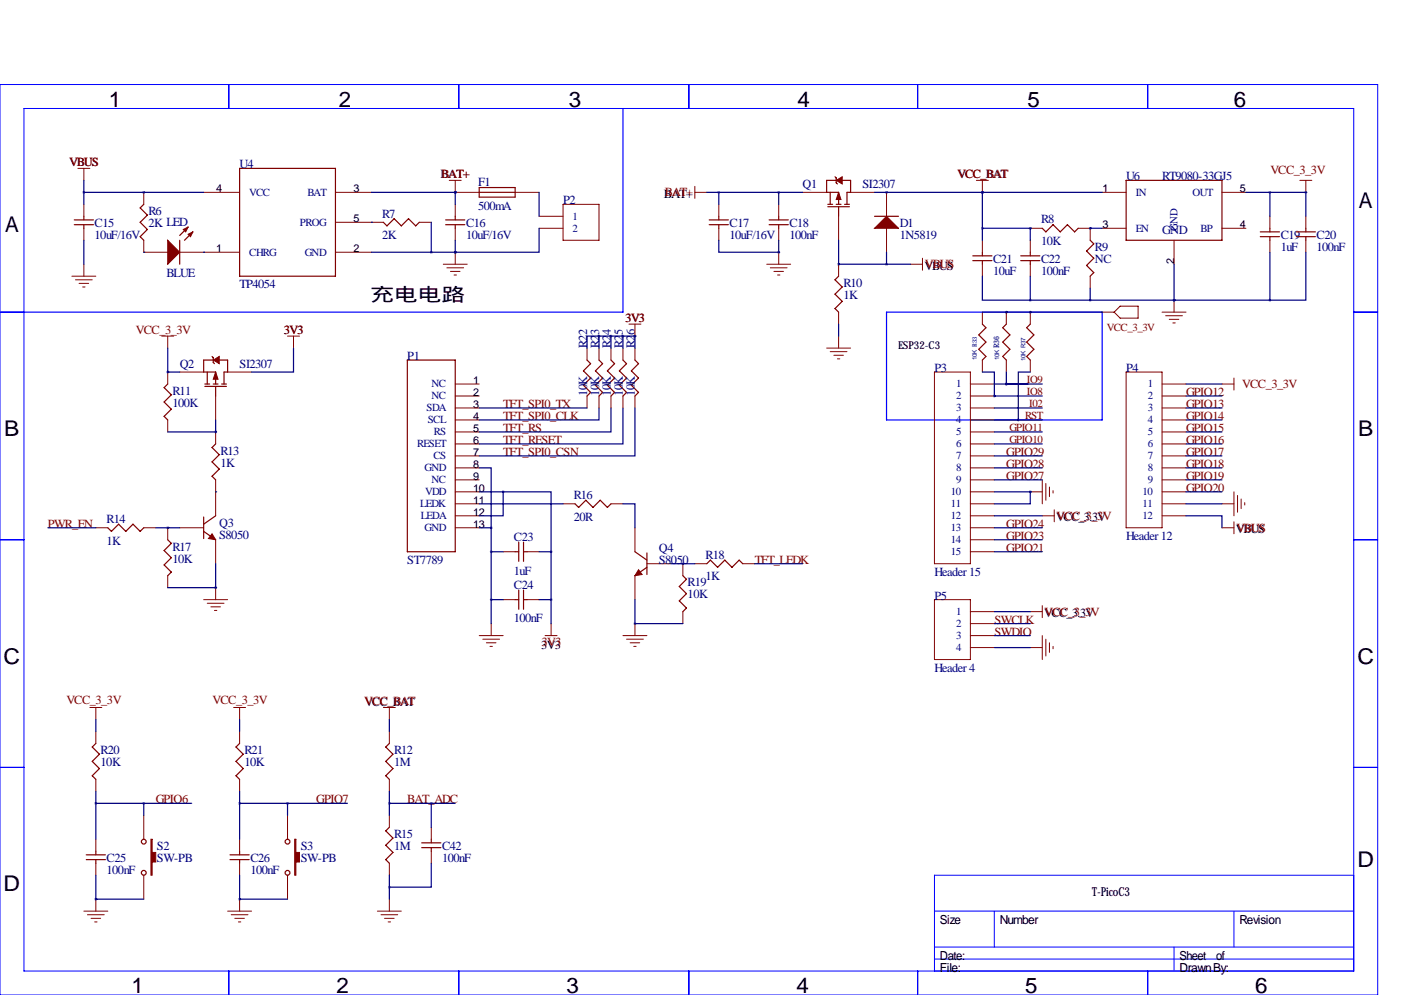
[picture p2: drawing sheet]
<svg xmlns="http://www.w3.org/2000/svg" width="297mm" height="211mm" viewBox="0 0 297 211" stroke-linecap="round" stroke-linejoin="round" font-family="sans-serif">
<g fill="none" stroke="#00f" stroke-width=".21">
<path d="M0 17.9h292.1v193.1h-292.1zM48.5 17.9v5.1M97.3 17.9v5.1M146 17.9v5.1M194.6 17.9v5.1M243.3 17.9v5.1M5.1 23h281.9v182.9h-281.9zM0 66.2h5.1M287 66.2h5.1M0 114.4h5.1M287 114.4h5.1M0 162.7h5.1"/>
<path d="M287 162.7h5.1M198.1 193.2h88.9M210.8 193.2v7.6M261.6 193.2v7.6M287 185.6h-88.9v20.3M48.5 205.9v5.1M97.3 205.9v5.1M146 205.9v5.1M194.6 205.9v5.1M198.1 203.3h88.9M198.1 200.8h88.9M243.3 205.9v5.1"/>
<path d="M248.9 200.8v5.1"/>
</g>
<path d="M132.1 23v43.2h-127M188 66.2h45.7v22.8h-45.7z" fill="none" stroke="#00f" stroke-width=".25"/>
<g fill="none" stroke="#800000" stroke-width=".25">
<path d="M50.8 35.7h20.3v22.9h-20.3zM101.6 39.8h7.6v2h-7.6zM177 37.5l.3 .2v1l.2 .3M177.3 38.2h-2v2.6h2.5v2.5M178.6 38.2h1.7v2.6h-.7v2.5M238.8 38.2h20.3v12.7h-20.3zM15.7 46.6h4.1M15.7 47.6h4.1M17.8 45.9v.7M17.8 47.6v.8M30.5 43.3l-.8 .8 1.5 1.5-1.5 1.5 1.5 1.6-1.5 1.5 .8 .7M38.1 50.9v5.1"/>
<path d="M39.9 48.1l-1.8 1.8M40.9 49.2l-1.8 1.7M81.3 47.1l.7 .8 1.6-1.5 1.5 1.5 1.5-1.5 1.5 1.5 .8-.8M94.5 46.6h4.1M94.5 47.6h4.1M96.5 45.9v.7M96.5 47.6v.8M101.6 40.8h7.6M150.4 46.6h4M150.4 47.6h4M152.4 45.9v.7M152.4 47.6v.8"/>
<path d="M163.1 46.6h4M163.1 47.6h4M165.1 45.9v.7M165.1 47.6v.8M175.5 43.8h4.6M175.5 43.3h1M176 40.8v2.5M177.3 43.3h1M177.8 58.6l-.8 .7 1.6 1.5-1.6 1.6 1.6 1.5-1.6 1.5 .8 .8M177.8 43.8v2.1M179.1 43.3h1M185.4 45.9h5.1"/>
<path d="M206.2 54.2h4.1M206.2 55.3h4.1M208.3 53.5v.7M208.3 55.3v.7M216.4 54.2h4.1M216.4 55.3h4.1M218.4 53.5v.7M218.4 55.3v.7M221 48.4l.7 .8 1.6-1.6 1.5 1.6 1.5-1.6 1.5 1.6 .8-.8M231.1 50.9l.8 .8-1.5 1.5 1.5 1.6-1.5 1.5 1.5 1.5-.8 .8M267.2 49.2h4.1M267.2 50.2h4.1"/>
<path d="M269.2 48.4v.8M269.2 50.2v.7M274.8 49.2h4.1M274.8 50.2h4.1M276.9 48.4v.8M276.9 50.2v.7M43.9 78.9v2.5M45 75.6l.2 .2v1l.3 .3M45.2 76.3h-2v2.6h2.5v2.5M46.5 76.3h1.8v2.6h-.8v2.5M86.4 76.3h10.1v40.7h-10.1zM124.5 76.3l.7 .8-1.5 1.5 1.5 1.6-1.5 1.5 1.5 1.5-.7 .8"/>
<path d="M127 76.3l.8 .8-1.6 1.5 1.6 1.6-1.6 1.5 1.6 1.5-.8 .8M129.5 76.3l.8 .8-1.5 1.5 1.5 1.6-1.5 1.5 1.5 1.5-.8 .8M132.1 76.3l.7 .8-1.5 1.5 1.5 1.6-1.5 1.5 1.5 1.5-.7 .8M134.6 76.3l.8 .8-1.5 1.5 1.5 1.6-1.5 1.5 1.5 1.5-.8 .8M208.3 68.7l.7 .8-1.5 1.5 1.5 1.5-1.5 1.6 1.5 1.5-.7 .7M213.4 68.7l-.8 .8 1.5 1.5-1.5 1.5 1.5 1.6-1.5 1.5 .8 .7M218.4 68.7l-.7 .8 1.5 1.5-1.5 1.5 1.5 1.6-1.5 1.5 .7 .7M35.6 81.4l-.8 .8 1.5 1.5-1.5 1.5 1.5 1.6-1.5 1.5 .8 .7M43.4 81.9h4.6M43.4 81.4h1M45.2 81.4h1M45.7 81.9v2.1"/>
<path d="M45.7 94.1l-.7 .8 1.5 1.5-1.5 1.5 1.5 1.6-1.5 1.5 .7 .7M47 81.4h1M22.9 111.9l.7 .8 1.5-1.6 1.6 1.6 1.5-1.6 1.5 1.6 .8-.8M35.6 114.4l.7 .8-1.5 1.5 1.5 1.6-1.5 1.5 1.5 1.5-.7 .8M43.2 109.6v4.6M43.2 112.7l2.5 1.7M45.7 109.4l-2.5 1.7M109.2 117h.8M110 114.9v4.1M111 117h.8M111 114.9v4.1M121.9 106.8l.8 .8 1.5-1.5 1.5 1.5 1.6-1.5 1.5 1.5 .7-.8"/>
<path d="M134.6 117l2.6 1.8M137.2 117.2v4.6M149.9 119.5l.7-.7 1.5 1.5 1.6-1.5 1.5 1.5 1.5-1.5 .8 .7M109.2 127.1h.8M110 125.1v4.1M111 125.1v4.1M111 127.1h.8M137.2 120.3l-2.6 1.8M144.8 122.1l.7 .7-1.5 1.5 1.5 1.6-1.5 1.5 1.5 1.5-.7 .8M20.3 157.6l-.7 .8 1.5 1.5-1.5 1.5 1.5 1.6-1.5 1.5 .7 .7M50.8 157.6l-.8 .8 1.6 1.5-1.6 1.5 1.6 1.6-1.6 1.5 .8 .7M82.5 157.6l-.7 .8 1.5 1.5-1.5 1.5 1.5 1.6-1.5 1.5 .7 .7"/>
<path d="M82.5 175.4l-.7 .8 1.5 1.5-1.5 1.5 1.5 1.5-1.5 1.6 .7 .7M89.4 178.7h4.1M89.4 179.7h4.1M91.4 177.9v.8M91.4 179.7v.8M18.3 181.2h4.1M18.3 182.3h4.1M20.3 180.5v.7M20.3 182.3v.7M48.8 181.2h4M48.8 182.3h4M50.8 180.5v.7"/>
<path d="M50.8 182.3v.7"/>
<circle cx="30.5" cy="178.4" r=".51"/>
<circle cx="61" cy="178.4" r=".51"/>
<circle cx="30.5" cy="185.1" r=".51"/>
<circle cx="61" cy="185.1" r=".51"/>
</g>
<g fill="none" stroke="#800000" stroke-width=".21">
<path d="M16.5 35.7h2.5M17.8 35.7v2.5M95.2 38.2h2.6M96.5 38.2v2.6h5.1M147.3 39.5v2.6M207 38.2h2.5M208.3 38.2v2.6M275.6 38.2h2.5M276.9 38.2v2.6M15.2 58.6h5.1M16 59.3h3.6M17.8 43.3v2.6"/>
<path d="M17.8 48.4v2.5M17.8 56v2.6M30.5 50.9v2.6h5.1M30.5 40.8v2.5M38.1 53.5h12.7M43.2 40.8h7.6M71.1 53.5h7.6M71.1 40.8h7.6M71.1 47.1h10.2M88.9 47.1h2.5M94 56h5.1M94.7 56.8h3.6"/>
<path d="M95.5 57.5h2M96.3 58.3h.5M96.5 43.3v2.6M96.5 48.4v2.5M96.5 53.5v2.5M109.2 40.8h5.1M114.3 45.9h5.1M114.3 48.4h5.1M119.4 43.3h7.6v7.6h-7.6zM147.3 40.8h2.6M152.4 43.3v2.6M152.4 48.4v2.5"/>
<path d="M162.6 56h5M163.3 56.8h3.6M164.1 57.5h2M164.8 58.3h.6M165.1 43.3v2.6M165.1 48.4v2.5M165.1 53.5v2.5M170.2 40.8h5.1M177.8 45.9v5M177.8 56v2.6M180.3 40.8h5.1M188 40.8v5.1"/>
<path d="M188 48.4v5.1M193 56h2.6M195.6 54.8v2.5M208.3 50.9v2.6M208.3 56v2.6M218.4 48.4h2.6M218.4 50.9v2.6M218.4 56v2.6M228.6 48.4h2.5v2.5M231.1 58.6v2.5M233.7 40.8h5.1M233.7 48.4h5.1"/>
<path d="M248.9 50.9v5.1M259.1 40.8h5.1M259.1 48.4h5.1M269.2 45.9v2.5M269.2 50.9v2.6M276.9 45.9v2.5M276.9 50.9v2.6M16.8 60.1h2M17.5 60.8h.5M34.3 71.3h2.5M35.6 71.3v2.5M35.6 78.9v2.5"/>
<path d="M38.1 78.9h5.1M48.3 78.9h5M61 71.3h2.5M62.2 71.3v2.5M124.5 73.8v2.5M127 73.8v2.5M129.5 73.8v2.5M132.1 73.8v2.5M133.3 68.7h2.6M134.6 68.7v2.6M134.6 73.8v2.5M175.3 73.8h5"/>
<path d="M176 74.6h3.6M176.8 75.3h2M177.5 76.1h.6M177.8 66.2v2.5M177.8 71.3v2.5M198.1 78.9h7.6v40.6h-7.6zM208.3 66.2v2.5M208.3 76.3v2.6M213.4 66.2v2.5M213.4 76.3v2.6M218.4 66.2v2.5M218.4 76.3v2.6"/>
<path d="M233.7 66.2h2.5M236.2 66.2l1.3-1.3h3.8v2.6h-3.8zM238.8 78.9h7.6v33h-7.6zM246.4 66.2h5.1M247.1 66.9h3.6M247.9 67.7h2M248.7 68.5h.5M248.9 63.6v2.6M35.6 89v2.6M45.7 84v5M45.7 91.6v2.5M96.5 81.4h5.1"/>
<path d="M96.5 84h5.1M96.5 86.5h5.1M96.5 89h5.1M96.5 91.6h5.1M96.5 94.1h5.1M96.5 96.7h5.1M96.5 99.2h5.1M124.5 84v2.5M127 84v2.5M129.5 84v2.5M132.1 84v2.5M134.6 84v2.5"/>
<path d="M205.7 81.4h5.1M205.7 84h5.1M205.7 86.5h5.1M205.7 89h5.1M205.7 91.6h5.1M205.7 94.1h5.1M205.7 96.7h5.1M205.7 99.2h5.1M246.4 81.4h5.1M246.4 84h5.1M246.4 86.5h5.1M246.4 89h5.1"/>
<path d="M246.4 91.6h5.1M246.4 94.1h5.1M246.4 96.7h5.1M246.4 99.2h5.1M259.1 81.4h2.5M261.6 80.2v2.5M20.3 111.9h2.6M30.5 111.9h2.5M35.6 111.9v2.5M38.1 111.9h5.1M45.7 101.7v7.7M45.7 114.4v5.1"/>
<path d="M96.5 111.9h5.1M96.5 101.7h5.1M96.5 104.3h5.1M96.5 106.8h5.1M96.5 109.4h5.1M106.7 117h2.5M111.8 117h2.5M119.4 106.8h2.5M129.5 106.8h2.6M134.6 111.9v5.1M137.2 119.5h5M144.8 119.5v2.6"/>
<path d="M147.3 119.5h2.6M157.5 119.5h2.5M205.7 111.9h5.1M205.7 101.7h5.1M205.7 104.3h5.1M205.7 106.8h5.1M205.7 109.4h5.1M205.7 117h5.1M205.7 114.4h5.1M218.4 104.3h2.6M221 109.4h2.5M221 101.7v5.1"/>
<path d="M221.7 102.5v3.6M222.5 103.3v2M223.3 104v.5M223.5 108.1v2.5M246.4 101.7h5.1M246.4 104.3h5.1M246.4 106.8h5.1M246.4 109.4h5.1M259.1 111.9h2.5M259.1 106.8h2.5M261.6 104.3v5.1M261.6 110.6v2.6"/>
<path d="M262.4 105v3.6M263.1 105.8v2M263.9 106.6v.5M35.6 122.1v2.5M43.2 127.1h5.1M43.9 127.9h3.6M44.7 128.7h2M45.5 129.4h.5M45.7 124.6v2.5M101.6 134.8h5.1M102.4 135.5h3.5M103.1 136.3h2.1"/>
<path d="M103.9 137h.5M104.1 132.2v2.6M106.7 127.1h2.5M111.8 127.1h2.5M115.6 134.8h2.5M116.8 132.2v2.6M132.1 134.8h5.1M132.8 135.5h3.6M133.6 136.3h2M134.4 137h.5M134.6 122.1v5M134.6 132.2v2.6"/>
<path d="M144.8 129.7v2.5M198.1 127.1h7.6v12.7h-7.6zM205.7 129.7h5.1M205.7 132.2h5.1M205.7 134.8h5.1M205.7 137.3h5.1M218.4 129.7h2.6M218.4 137.3h2.6M221 128.4v2.6M221 134.8v5M221.7 135.5v3.6M222.5 136.3v2"/>
<path d="M223.3 137v.6M19 150h2.6M20.3 150v2.5M20.3 155.1v2.5M49.5 150h2.6M50.8 150v2.5M50.8 155.1v2.5M81.3 150h2.5M82.5 150v2.5M82.5 155.1v2.5M20.3 165.2v2.6M20.3 177.9v2.6"/>
<path d="M30.5 172.9v5M50.8 165.2v2.6M50.8 177.9v2.6M61 172.9v5M82.5 165.2v2.6M82.5 172.9v2.5M91.4 175.4v2.5M17.8 193.2h5.1M18.5 193.9h3.6M19.3 194.7h2M20.1 195.5h.5M20.3 183v2.6"/>
<path d="M20.3 190.6v2.6M30.5 185.6v5M48.3 193.2h5M49 193.9h3.6M49.8 194.7h2M50.5 195.5h.6M50.8 183v2.6M50.8 190.6v2.6M61 185.6v5M80 193.2h5.1M80.8 193.9h3.5M81.5 194.7h2.1"/>
<path d="M82.3 195.5h.5M82.5 183v2.6M82.5 190.6v2.6M91.4 180.5v2.5"/>
</g>
<g fill="#800000" stroke="#800000" stroke-width=".21">
<path d="M35.6 50.9l2.5 2.6-2.5 2.5z"/>
<path d="M39.9 49.7l1-.5-.5 1z"/>
<path d="M38.9 48.7l1-.6-.5 1.1z"/>
<path d="M177.8 40.8l.5 1.5h-1z"/>
<path d="M177.3 38.2l1.3-.7v1.5z"/>
<path d="M185.4 48.4l2.6-2.5 2.5 2.5z"/>
<path d="M45.7 78.9l.5 1.5h-1z"/>
<path d="M45.2 76.3l1.3-.7v1.5z"/>
<path d="M32 177.9h.3v2.8h.7v2.1h-.7v2.8h-.3z"/>
<path d="M62.5 177.9h.2v2.8h.8v2.1h-.8v2.8h-.2z"/>
<path d="M45 113.2l.7 1.2-1.5-.2z"/>
<path d="M135.4 120.8l.7 1-1.5 .3z"/>
</g>
<g fill="none" stroke="#000080" stroke-width=".25">
<path d="M17.8 38.2v5.1M17.8 40.8h25.4M17.8 50.9v5.1M30.5 40.8h.1M30.5 53.5h.1M43.2 53.5h.1M78.7 47.1h.1M78.7 40.8h17.8M78.7 53.5h17.8M91.4 47.1v6.4M96.5 53.5h.1M96.5 40.8h.1"/>
<path d="M96.5 40.8v2.5M96.5 50.9v2.6M114.3 48.4v5.1h-17.8M114.3 40.8v5.1M149.9 40.8h20.3M152.4 50.9v2.6h12.7M152.4 40.8v2.5M165.1 53.5h.1M165.1 40.8v2.5M165.1 50.9v2.6M177.8 56h.1M177.8 50.9v5.1"/>
<path d="M177.8 56h15.2M185.4 40.8h48.3M188 40.8h.1M188 53.5v2.5M208.3 58.6v5h10.1M208.3 40.8h.1M208.3 40.8v10.1M208.3 48.4h10.1M218.4 48.4h.1M218.4 48.4v2.5M218.4 58.6v5M231.1 48.4h.1"/>
<path d="M231.1 48.4h2.6M248.9 56v7.6M264.2 40.8h12.7M269.2 40.8v5.1M269.2 53.5v10.1M276.9 53.5v10.1h-7.7M276.9 40.8h.1M276.9 40.8v5.1M35.6 78.9h.1M35.6 78.9h2.5M35.6 73.8v5.1M62.2 73.8v5.1h-8.9"/>
<path d="M127 71.3h-2.5v2.5M127 71.3v2.5M127 71.3h7.6M129.5 71.3v2.5M132.1 71.3v2.5M134.6 71.3h.1M134.6 71.3v2.5M177.8 68.7v2.6M208.3 78.9h2.5v5.1M208.3 66.2h25.4M213.4 66.2h.1M213.4 78.9v2.5"/>
<path d="M218.4 66.2h.1M218.4 78.9h-2.5v10.1M218.4 63.6h50.8M231.1 61.1v2.5M248.9 63.6h.1M35.6 91.6h10.1M45.7 91.6h.1M45.7 89v2.6M101.6 99.2h2.5v12.7M101.6 86.5h22.9M127 86.5v2.5h-25.4M129.5 86.5v5.1h-27.9"/>
<path d="M132.1 86.5v7.6h-30.5M134.6 86.5v10.2h-33M210.8 84h.1M210.8 91.6h10.2M210.8 86.5h10.2M210.8 96.7h10.2M210.8 99.2h10.2M210.8 81.4h10.2M210.8 84h10.2M210.8 89h10.2M210.8 94.1h10.2M213.4 81.4h.1"/>
<path d="M251.5 91.6h7.6M251.5 86.5h7.6M251.5 96.7h7.6M251.5 99.2h7.6M251.5 81.4h7.6M251.5 84h7.6M251.5 89h7.6M251.5 94.1h7.6M10.2 111.9h10.1M33 111.9h5.1M35.6 111.9h.1M45.7 104.3h.1"/>
<path d="M45.7 119.5v5.1M101.6 111.9h2.5M101.6 106.8h17.8M101.6 104.3h5.1M104.1 111.9v20.3M104.1 117h2.6M106.7 104.3v5.1h-5.1M106.7 104.3h10.1v12.7M114.3 117h2.5M116.8 117v15.2M132.1 106.8h2.5v5.1M142.2 119.5h5.1"/>
<path d="M144.8 119.5h.1M160 119.5h10.2M210.8 111.9h10.2M210.8 117h10.2M210.8 104.3h7.6M210.8 101.7h10.2M210.8 109.4h10.2M210.8 114.4h10.2M218.4 104.3v2.5h-7.6M218.4 104.3h.1M251.5 109.4h7.6v2.5M251.5 106.8h7.6"/>
<path d="M251.5 104.3h7.6M251.5 101.7h7.6M35.6 124.6h10.1M45.7 124.6h.1M104.1 127.1h2.6M114.3 127.1h2.5M134.6 132.2h.1M134.6 132.2h10.2M134.6 127.1v5.1M210.8 132.2h7.6M210.8 129.7h7.6M210.8 134.8h7.6"/>
<path d="M210.8 137.3h7.6M20.3 152.5v2.6M50.8 152.5v2.6M82.5 152.5v2.6M20.3 170.3h20.3M20.3 167.8v10.1M30.5 170.3v2.6M50.8 170.3h22.9M50.8 167.8v10.1M61 170.3v2.6M82.5 167.8v5.1M82.5 170.3h14"/>
<path d="M91.4 170.3v5.1M20.3 190.6h.1M20.3 190.6h10.2M20.3 185.6v5M50.8 190.6h.1M50.8 185.6v5M50.8 190.6h10.2M82.5 185.6v5M91.4 183v5.1h-8.9"/>
</g>
<path d="M82.5 170.3a.05 .05 0 0 0 .1 0 .05 .05 0 0 0-.1 0zM91.4 53.5a.05 .05 0 0 0 .1 0 .05 .05 0 0 0-.1 0zM187.9 56a.05 .05 0 0 0 .1 0 .05 .05 0 0 0-.1 0zM218.4 63.6a.05 .05 0 0 0 .1 0 .05 .05 0 0 0-.1 0zM231.1 63.6a.05 .05 0 0 0 .1 0 .05 .05 0 0 0-.1 0zM269.2 63.6a.05 .05 0 0 0 .1 0 .05 .05 0 0 0-.1 0zM269.2 40.8a.05 .05 0 0 0 .1 0 .05 .05 0 0 0-.1 0zM276.8 40.8a.05 .05 0 0 0 .1 0 .05 .05 0 0 0-.1 0zM218.4 48.4a.05 .05 0 0 0 .1 0 .05 .05 0 0 0-.1 0zM187.9 40.8a.05 .05 0 0 0 .1 0 .05 .05 0 0 0-.1 0zM231.1 48.4a.05 .05 0 0 0 .1 0 .05 .05 0 0 0-.1 0zM35.5 78.9a.05 .05 0 0 0 .1 0 .05 .05 0 0 0-.1 0zM104.1 127.1a.05 .05 0 0 0 .1 0 .05 .05 0 0 0-.1 0zM104.1 117a.05 .05 0 0 0 .1 0 .05 .05 0 0 0-.1 0zM104.1 111.9a.05 .05 0 0 0 .1 0 .05 .05 0 0 0-.1 0zM116.8 127.1a.05 .05 0 0 0 .1 0 .05 .05 0 0 0-.1 0zM116.8 117a.05 .05 0 0 0 .1 0 .05 .05 0 0 0-.1 0zM60.9 170.3a.05 .05 0 0 0 .1 0 .05 .05 0 0 0-.1 0zM129.5 71.3a.05 .05 0 0 0 .1 0 .05 .05 0 0 0-.1 0zM35.5 111.9a.05 .05 0 0 0 .1 0 .05 .05 0 0 0-.1 0zM218.4 104.3a.05 .05 0 0 0 .1 0 .05 .05 0 0 0-.1 0zM213.3 66.2a.05 .05 0 0 0 .1 0 .05 .05 0 0 0-.1 0zM218.4 66.2a.05 .05 0 0 0 .1 0 .05 .05 0 0 0-.1 0zM213.3 81.4a.05 .05 0 0 0 .1 0 .05 .05 0 0 0-.1 0zM213.3 81.4a.05 .05 0 0 0 .1 0 .05 .05 0 0 0-.1 0zM82.5 188.1a.05 .05 0 0 0 .1 0 .05 .05 0 0 0-.1 0zM91.4 170.3a.05 .05 0 0 0 .1 0 .05 .05 0 0 0-.1 0z" fill="#000080" stroke="#000080" stroke-width=".51"/>
<g font-size="4.6">
<text x="23.1" y="22.6">1</text>
<text x="71.8" y="22.6">2</text>
<text x="120.6" y="22.6">3</text>
<text x="169.1" y="22.6">4</text>
<text x="217.9" y="22.6">5</text>
<text x="261.6" y="22.6">6</text>
<text x="288.1" y="44.2">A</text>
<text x="1.1" y="49.3">A</text>
<text x=".9" y="92.4">B</text>
<text x="287.9" y="92.4">B</text>
<text x=".8" y="140.7">C</text>
<text x="287.8" y="140.7">C</text>
<text x="287.8" y="183.9">D</text>
<text x=".8" y="189">D</text>
<text x="27.9" y="210.6">1</text>
<text x="71.3" y="210.6">2</text>
<text x="120.1" y="210.6">3</text>
<text x="168.9" y="210.6">4</text>
<text x="217.4" y="210.6">5</text>
<text x="266.1" y="210.6">6</text>
</g>
<text font-size="4" x="78.5" y="63.8">充电电路</text>
<g font-size="2.6">
<text x="14.7" y="35.3">VBUS</text>
<text x="93.4" y="37.8">BAT+</text>
<text x="140.7" y="41.9">BAT+</text>
<text x="196" y="57.2">VBUS</text>
<text x="60.1" y="70.9">3V3</text>
<text x="132.5" y="68.3">3V3</text>
<text x="223.9" y="110.5">VCC_3.3V</text>
<text x="262" y="113.1">VBUS</text>
<text x="221.4" y="130.8">VCC_3.3V</text>
<text x="114.8" y="137.6">3V3</text>
<text x="231.5" y="189.9">T-PicoC3</text>
<text x="199.3" y="196">Size</text>
<text x="212" y="196">Number</text>
<text x="262.8" y="196">Revision</text>
<text x="199.3" y="203.6">Date:</text>
<text x="250.1" y="203.6">Sheet</text>
<text x="257.8" y="203.6">of</text>
<text x="199.3" y="206.1">File:</text>
<text x="250.1" y="206.1">Drawn By:</text>
</g>
<g font-size="2.6" fill="#000080">
<text x="50.8" y="35.7">U4</text>
<text x="101.3" y="39.5">F1</text>
<text x="170.2" y="39.9">Q1</text>
<text x="182.9" y="39.9">SI2307</text>
<text x="238.8" y="38.2">U6</text>
<text x="246.4" y="38.2">RT9080-33GJ5</text>
<text x="31.5" y="45.6">R6</text>
<text x="81" y="46.1">R7</text>
<text x="101.3" y="44.6">500mA</text>
<text x="119.4" y="43.3">P2</text>
<text x="220.7" y="47.4">R8</text>
<text x="20.1" y="48.1">C15</text>
<text x="20.1" y="50.7">10uF/16V</text>
<text x="31.5" y="48.1">2K LED</text>
<text x="81" y="50.7">2K</text>
<text x="98.8" y="48.1">C16</text>
<text x="98.8" y="50.7">10uF/16V</text>
<text x="154.7" y="48.1">C17</text>
<text x="154.7" y="50.7">10uF/16V</text>
<text x="167.4" y="48.1">C18</text>
<text x="167.4" y="50.7">100nF</text>
<text x="190.8" y="48.1">D1</text>
<text x="190.8" y="50.7">1N5819</text>
<text x="220.7" y="52">10K</text>
<text x="232.2" y="53.2">R9</text>
<text x="246.4" y="49.7">GND</text>
<text x="271.5" y="50.7">C19</text>
<text x="271.5" y="53.2">1uF</text>
<text x="279.1" y="50.7">C20</text>
<text x="279.1" y="53.2">100nF</text>
<text x="35.3" y="58.8">BLUE</text>
<text x="210.6" y="55.8">C21</text>
<text x="210.6" y="58.3">10uF</text>
<text x="220.7" y="55.8">C22</text>
<text x="220.7" y="58.3">100nF</text>
<text x="232.2" y="55.8">NC</text>
<text x="50.8" y="61.1">TP4054</text>
<text x="178.8" y="60.8">R10</text>
<text x="178.8" y="63.4">1K</text>
<text x="86.4" y="76.3">P1</text>
<text x="124.5" y="73.8" transform="rotate(-90 124.5 73.8)">R22</text>
<text x="127" y="73.8" transform="rotate(-90 127 73.8)">R23</text>
<text x="129.5" y="73.8" transform="rotate(-90 129.5 73.8)">R24</text>
<text x="132.1" y="73.8" transform="rotate(-90 132.1 73.8)">R25</text>
<text x="134.6" y="73.8" transform="rotate(-90 134.6 73.8)">R26</text>
<text x="36.6" y="83.7">R11</text>
<text x="38.1" y="78">Q2</text>
<text x="50.8" y="78">SI2307</text>
<text x="124.5" y="84" transform="rotate(-90 124.5 84)">10K</text>
<text x="127" y="84" transform="rotate(-90 127 84)">10K</text>
<text x="129.5" y="84" transform="rotate(-90 129.5 84)">10K</text>
<text x="132.1" y="84" transform="rotate(-90 132.1 84)">10K</text>
<text x="134.6" y="84" transform="rotate(-90 134.6 84)">10K</text>
<text x="198.1" y="78.9">P3</text>
<text x="238.8" y="78.9">P4</text>
<text x="36.6" y="86.2">100K</text>
<text x="46.7" y="96.4">R13</text>
<text x="46.7" y="98.9">1K</text>
<text x="121.7" y="105.8">R16</text>
<text x="22.6" y="110.9">R14</text>
<text x="46.5" y="111.6">Q3</text>
<text x="121.7" y="110.4">20R</text>
<text x="22.6" y="115.5">1K</text>
<text x="36.6" y="116.7">R17</text>
<text x="36.6" y="119.3">10K</text>
<text x="46.5" y="114.2">S8050</text>
<text x="86.4" y="119.5">ST7789</text>
<text x="109" y="114.7">C23</text>
<text x="139.7" y="117">Q4</text>
<text x="139.7" y="119.5">S8050</text>
<text x="149.6" y="118.5">R18</text>
<text x="238.8" y="114.4">Header 12</text>
<text x="109" y="121.8">1uF</text>
<text x="109" y="124.9">C24</text>
<text x="145.8" y="124.3">R19</text>
<text x="149.6" y="123.1">1K</text>
<text x="198.1" y="122.1">Header 15</text>
<text x="109" y="132">100nF</text>
<text x="145.8" y="126.9">10K</text>
<text x="198.1" y="127.1">P5</text>
<text x="198.1" y="142.4">Header 4</text>
<text x="21.3" y="159.9">R20</text>
<text x="51.8" y="159.9">R21</text>
<text x="83.6" y="159.9">R12</text>
<text x="21.3" y="162.4">10K</text>
<text x="51.8" y="162.4">10K</text>
<text x="83.6" y="162.4">1M</text>
<text x="83.6" y="177.7">R15</text>
<text x="22.6" y="182.8">C25</text>
<text x="22.6" y="185.3">100nF</text>
<text x="33.3" y="180.2">S2</text>
<text x="33.3" y="182.8">SW-PB</text>
<text x="53.1" y="182.8">C26</text>
<text x="53.1" y="185.3">100nF</text>
<text x="63.8" y="180.2">S3</text>
<text x="63.8" y="182.8">SW-PB</text>
<text x="83.6" y="180.2">1M</text>
<text x="93.7" y="180.2">C42</text>
<text x="93.7" y="182.8">100nF</text>
</g>
<g font-size="2.6" fill="#800000">
<text x="141" y="41.6">BAT+</text>
<text x="202.9" y="37.7">VCC_BAT</text>
<text x="269.4" y="37">VCC_3_3V</text>
<text x="28.8" y="70.8">VCC_3_3V</text>
<text x="251.5" y="84">GPIO12</text>
<text x="263.4" y="82.3">VCC_3_3V</text>
<text x="106.7" y="86.5">TFT_SPI0_TX</text>
<text x="106.7" y="89">TFT_SPI0_CLK</text>
<text x="251.5" y="86.5">GPIO13</text>
<text x="251.5" y="89">GPIO14</text>
<text x="106.7" y="94.1">TFT_RESET</text>
<text x="106.7" y="91.6">TFT_RS</text>
<text x="251.5" y="91.6">GPIO15</text>
<text x="251.5" y="94.1">GPIO16</text>
<text x="106.7" y="96.7">TFT_SPI0_CSN</text>
<text x="213.4" y="96.7">GPIO29</text>
<text x="213.4" y="99.2">GPIO28</text>
<text x="213.4" y="101.7">GPIO27</text>
<text x="251.5" y="96.7">GPIO17</text>
<text x="251.5" y="99.2">GPIO18</text>
<text x="251.5" y="101.7">GPIO19</text>
<text x="251.5" y="104.3">GPIO20</text>
<text x="10.2" y="111.9">PWR_EN</text>
<text x="213.4" y="111.9">GPIO24</text>
<text x="224" y="110.2">VCC_3_3V</text>
<text x="160" y="119.5">TFT_LEDK</text>
<text x="213.4" y="114.4">GPIO23</text>
<text x="213.4" y="117">GPIO21</text>
<text x="221.5" y="130.5">VCC_3_3V</text>
<text x="114.8" y="136.9">3V3</text>
<text x="210.8" y="132.2">SWCLK</text>
<text x="210.8" y="134.8">SWDIO</text>
<text x="14.1" y="149.2">VCC_3_3V</text>
<text x="45.1" y="149.2">VCC_3_3V</text>
<text x="77.2" y="149.5">VCC_BAT</text>
<text x="33" y="170.3">GPIO6</text>
<text x="67.1" y="170.3">GPIO7</text>
<text x="86.4" y="170.3">BAT_ADC</text>
</g>
<g font-size="2.3">
<text x="45.8" y="40.8">4</text>
<text x="74.9" y="40.8">3</text>
<text x="233.8" y="40.8">1</text>
<text x="262.9" y="40.8">5</text>
<text x="74.9" y="47.1">5</text>
<text x="45.8" y="53.5">1</text>
<text x="74.9" y="53.5">2</text>
<text x="233.8" y="48.4">3</text>
<text x="262.9" y="48.4">4</text>
<text x="248.9" y="55.9" transform="rotate(-90 248.9 55.9)">2</text>
<text x="190.4" y="73.9">ESP32-C3</text>
<text x="100.3" y="81.4">1</text>
<text x="100.3" y="84">2</text>
<text x="100.3" y="86.5">3</text>
<text x="100.3" y="89">4</text>
<text x="100.3" y="91.6">5</text>
<text x="100.3" y="94.1">6</text>
<text x="100.3" y="96.7">7</text>
<text x="100.3" y="99.2">8</text>
<text x="100.3" y="101.7">9</text>
<text x="100.3" y="104.3">10</text>
<text x="100.3" y="106.8">11</text>
<text x="100.3" y="109.4">12</text>
<text x="100.3" y="111.9">13</text>
</g>
<g font-size="2.3" fill="#000080">
<text x="52.8" y="41.5">VCC</text>
<text x="65.2" y="41.5">BAT</text>
<text x="240.8" y="41.5">IN</text>
<text x="252.8" y="41.5">OUT</text>
<text x="63.6" y="47.9">PROG</text>
<text x="121.4" y="46.6">1</text>
<text x="121.4" y="49.1">2</text>
<text x="240.8" y="49.1">EN</text>
<text x="249.7" y="48.9" transform="rotate(-90 249.7 48.9)">GND</text>
<text x="254.6" y="49.1">BP</text>
<text x="52.8" y="54.2">CHRG</text>
<text x="64.6" y="54.2">GND</text>
<text x="91.5" y="82.2">NC</text>
<text x="202.7" y="82.2">1</text>
<text x="243.3" y="82.2">1</text>
<text x="90.4" y="87.2">SDA</text>
<text x="90.7" y="89.8">SCL</text>
<text x="91.5" y="84.7">NC</text>
<text x="202.7" y="84.7">2</text>
<text x="202.7" y="87.2">3</text>
<text x="202.7" y="89.8">4</text>
<text x="243.3" y="84.7">2</text>
<text x="243.3" y="87.2">3</text>
<text x="243.3" y="89.8">4</text>
<text x="88.4" y="94.9">RESET</text>
<text x="92" y="92.3">RS</text>
<text x="202.7" y="92.3">5</text>
<text x="202.7" y="94.9">6</text>
<text x="243.3" y="92.3">5</text>
<text x="243.3" y="94.9">6</text>
<text x="90" y="99.9">GND</text>
<text x="91.9" y="97.4">CS</text>
<text x="202.7" y="97.4">7</text>
<text x="202.7" y="99.9">8</text>
<text x="243.3" y="97.4">7</text>
<text x="243.3" y="99.9">8</text>
<text x="89.1" y="107.6">LEDK</text>
<text x="90.2" y="105">VDD</text>
<text x="91.5" y="102.5">NC</text>
<text x="201.6" y="105">10</text>
<text x="201.6" y="107.6">11</text>
<text x="202.7" y="102.5">9</text>
<text x="242.3" y="105">10</text>
<text x="242.3" y="107.6">11</text>
<text x="243.3" y="102.5">9</text>
<text x="89.3" y="110.1">LEDA</text>
<text x="90" y="112.6">GND</text>
<text x="201.6" y="110.1">12</text>
<text x="201.6" y="112.6">13</text>
<text x="242.3" y="110.1">12</text>
<text x="201.6" y="115.2">14</text>
<text x="201.6" y="117.7">15</text>
<text x="202.7" y="130.4">1</text>
<text x="202.7" y="133">2</text>
<text x="202.7" y="135.5">3</text>
<text x="202.7" y="138">4</text>
</g>
<g font-size="2.3" fill="#800000">
<text x="234.7" y="70.2">VCC_3_3V</text>
<text x="217.7" y="83.7">IO8</text>
<text x="217.7" y="81.2">IO9</text>
<text x="217.3" y="88.8">RST</text>
<text x="218.2" y="86.2">I02</text>
<text x="214" y="93.9">GPIO10</text>
<text x="214" y="91.3">GPIO11</text>
</g>
<text font-size="1.6" fill="#000080" x="211.8" y="73.8" transform="rotate(-90 211.8 73.8)">R36</text>
<g font-size="1.3" fill="#000080">
<text x="207.1" y="76.3" transform="rotate(-90 207.1 76.3)">10K R33</text>
<text x="211.8" y="76.3" transform="rotate(-90 211.8 76.3)">10K</text>
<text x="217.4" y="76.6" transform="rotate(-90 217.4 76.6)">10K R37</text>
</g>
</svg>
